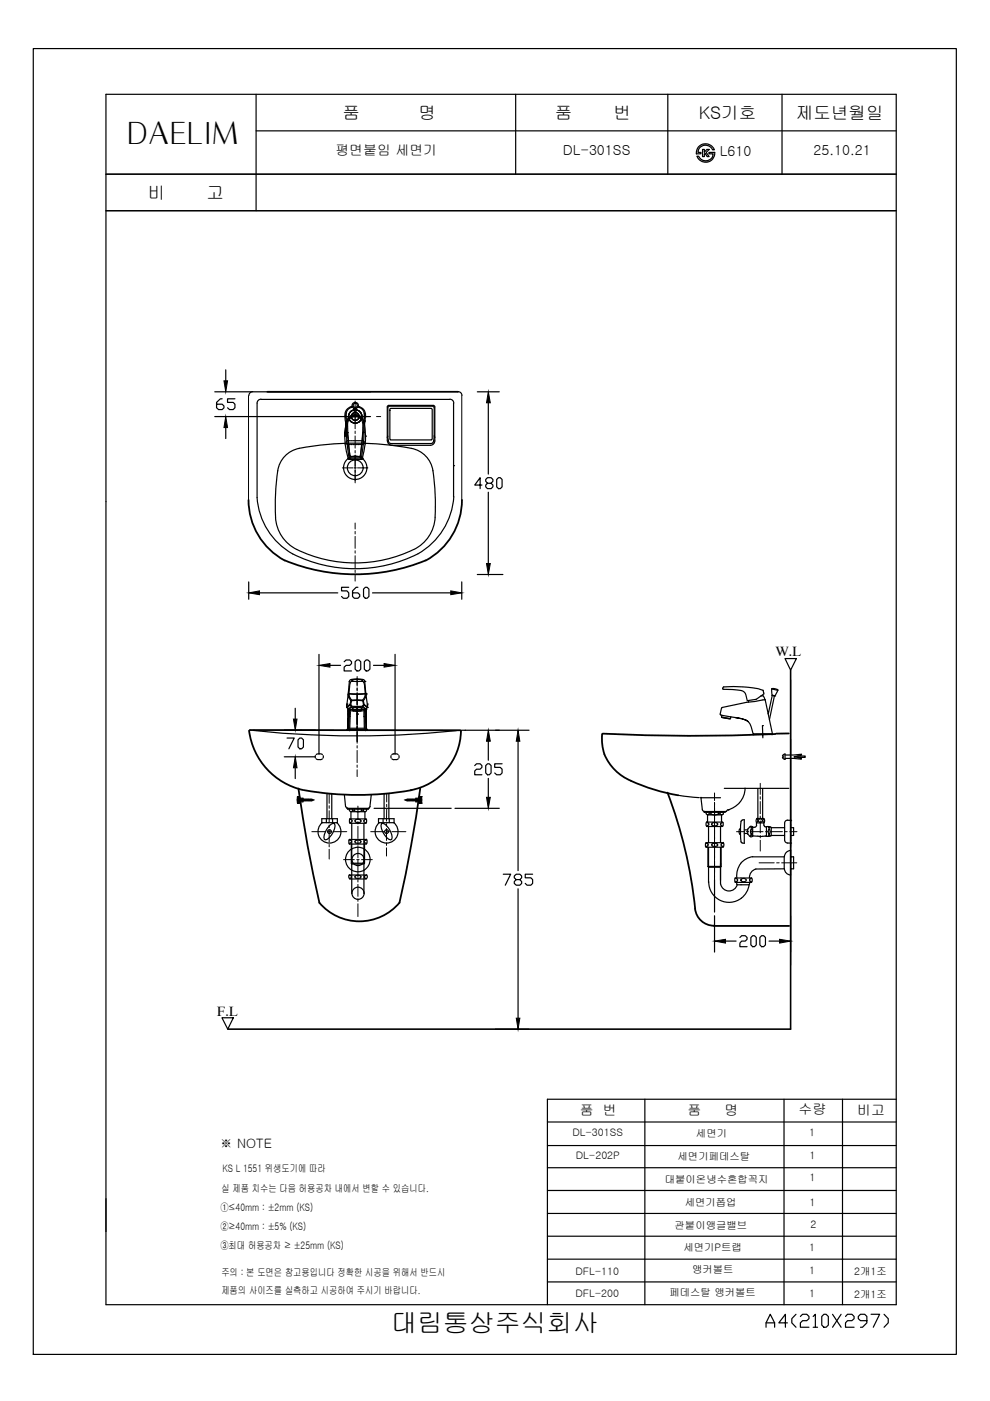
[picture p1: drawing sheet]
<svg xmlns="http://www.w3.org/2000/svg" width="210mm" height="297mm" viewBox="0 0 210 297" stroke-linecap="round" stroke-linejoin="round" font-family="sans-serif">
<!-- layer: YA -->
<g fill="none" stroke="#000" stroke-width=".25">
<path d="M7.1 10.3h195.7v276.9h-195.7zM22.5 20h167.5v256.6h-167.5zM54.3 20v24.7M109.3 20v17M141.6 20v17M165.8 20v17M22.5 36.9h167.5M54.3 27.7h135.7M147.8 33.1h.3a1.64 1.64 0 0 0 1.7 1 1.64 1.64 0 0 0 1.4-1.5h-.9v-.3h1.2a1.9 1.9 0 0 1-1.5 2.1 1.9 1.9 0 0 1-2.2-1.3zM148 31.2a2 2 0 0 1 3.5 .6h-.4a1.63 1.63 0 0 0-1.8-1 1.63 1.63 0 0 0-1.3 1.5h.6v.3h-1l.1-.8zM149 31.7h.3v.5l.6-.5h.5l-.7 .6 .7 .9h-.5l-.4-.7-.2 .2v.5h-.3zM22.5 44.7h167.5"/>
<path d="M68.2 173.6h3.3v.8h-3.3zM68.4 174.4a2.43 2.43 0 0 0-.3 3.6 2.43 2.43 0 0 0 3.5 0 2.43 2.43 0 0 0-.3-3.6M69.2 173.6v.8M69.3 168.2v5.4M69.9 175l.7-.4h.2a2.45 2.45 0 0 1-.6 2.6 1.37 1.37 0 0 1-1.3 .8 2.45 2.45 0 0 1 .7-2.6zM70.3 168.3v5.3M70.5 173.6v.8M73.6 171.4l.1 .1h4.4M73.6 171.5h4.5M74 178.1l.5 .2M74.1 178h3.6M74.1 171.5v.3"/>
<path d="M74.1 171.9l.3 .2h3.1M74.1 178l-.2 .5 .2 .5M74.1 173.7l.4 .1M74.2 173.6h3.4M74.2 173.6l-.1 .5 .1 .4 3.3 .1M74.4 178.7l-.4 .1M74.4 172.1v1.5M74.5 179v4M74.5 178.3l-.1 .4M74.5 173.8l.1 .2v.3M74.6 174.6v14.8M74.6 174.2l-.4 .2"/>
<path d="M74.6 180a2.61 2.61 0 0 0-1 3.5 2.61 2.61 0 0 0 3.6 1M74.7 171.5v.4h.4v-.4M74.7 171.9l-.2 .2M75.1 171.9l.8 .2M75.3 178.3a.47 .47 0 0 0 .2 .5 .47 .47 0 0 0 .6 0l.3-.1a.46 .46 0 0 0-.1-.6 .46 .46 0 0 0-.6 0l-.3 .2M75.4 174.3l.5 .1 .6-.1M76.4 173.9l.1 .1M76.4 173.8h-.1a.64 .64 0 0 0-1 .4l.1 .1M76.6 174l-.2 .3M76.7 171.6v.3h.3M76.7 171.9l-.8 .2M77 171.6v.3l.4 .2v1.5"/>
<path d="M77.1 174l.1 .3 .4 .2M77.2 174.6v14.8M77.2 178.5l.6 .3M77.3 179v4M77.6 173.6l.2 .5-.2 .4M77.6 173.7l-.4 .3M77.7 177.9l.1 .5-.1 .5-3.6 .1M77.7 171.6v.3M77.7 171.9l-.2 .2M77.8 178.1l-.4 .1-.1 .3M78.1 171.4v.1M78.2 171.4h-4.5"/>
<path d="M78.2 171.4h.1M80.2 173.6h3.4v.8h-3.4zM80.5 174.4a2.43 2.43 0 0 0-.3 3.6 2.43 2.43 0 0 0 3.6 0 2.43 2.43 0 0 0-.3-3.6M81 174.6a2.45 2.45 0 0 1 1.9 1.9 1.37 1.37 0 0 1 0 1.5 2.45 2.45 0 0 1-1.9-1.9 1.37 1.37 0 0 1 0-1.5zM81.2 173.6v.8M81.4 168.5v5.1M82.5 168.3v5.3M82.5 173.6v.8M149.3 172.1v.1l4.5-.1h-4.5M149.3 172.1h4.5M149.3 172v.1M149.7 178.8l.3 .1"/>
<path d="M149.7 178.6l-.2 .5 .2 .6M149.7 172.2v.3l.3 .3M149.7 179.6h3.6M149.7 178.7h3.6M149.8 174.3l.4 .2M150 172.8h3.1M150 178.8l.1 .2M150 179.4l-.4 .1M150 172.8v1.5M150.1 179.6v4.1M150.1 179l-.1 .4M150.1 174.5l.2 .3-.5 .3"/>
<path d="M150.2 175.2v3.5M150.2 179.6v7.5M150.4 172.2v.4l-.3 .2M150.4 172.6h.3M150.7 172.2v.4M150.8 172.6l.7 .2 .8-.2M150.9 174.7l.2 .3 .4 .1M151 174.5l-.1 .2M151.5 178.8h-.2a.34 .34 0 0 0-.4 .4 .34 .34 0 0 0 .5 .3h.1M151.5 174.4l-.5 .1M151.5 174.4l.5 .1M151.5 178.8l.6 .1v.2"/>
<path d="M152 179.3l-.5 .2M152.1 174.5l.1 .2-.1 .2-.6 .2M152.2 179.1l-.1 .3M152.3 172.2v.4h.4v-.3M152.7 172.6l.3 .2v1.5M152.8 175.2v3.5M152.8 179.6v7.9M152.8 174.9l.4 .3M152.9 179.6v4.1M152.9 179.2l.2 .2M152.9 179v.2M153 179.4l.4 .1"/>
<path d="M153.1 178.8l-.2 .2M153.2 174.3l.2 .5-.2 .4h-3.4l-.1-.2 .1-.7h3.4M153.3 174.4l-.5 .2 .1 .3M153.3 178.6l.2 .5-.2 .5M153.4 172.3v.3M153.4 178.8l-.4 .1M153.4 172.5l-.3 .3M153.8 172v.1M156.8 175.8h.2M156.8 175.8l-.1 .7 .1 .3h.2M157 175.8v1M157 176.8v.8a.9 .9 0 0 0 .4 1.1"/>
<path d="M157.4 173.9a2.88 2.88 0 0 0-.4 1.9M157.4 178.7l.4 .1M157.8 173.8v5M157.8 176.7h.7M157.8 176h.7M157.8 173.8l-.4 .1M158.5 176.8l.4 .4M158.9 175.4l-.4 .4v1.1M158.9 177.2l.4 .2 .3-.2M158.9 175.4l.4-.2 .3 .2M159.2 175.2l.1 .4 .2-.3M159.2 175.9l.1-.1 .2 .2v.6l-.2 .2-.2-.2z"/>
<path d="M159.5 177.3l-.2-.4-.2 .5M159.6 177.2l1.1 .1M160.4 175v-.5h1.6v.5M160.4 175l-.2 .3-.6 .1v1.8M160.4 173.6l.3 .4-.3 .4M160.5 173.5h1.4a.74 .74 0 0 1 .1 .9M160.5 173.5a.74 .74 0 0 0-.1 .9M160.7 167.2v6.3M160.7 177.3h1M161.7 167.2v6.3M162 173.6l-.3 .4 .3 .4M162 175l.1 .2 .3 .1"/>
<path d="M162.4 177.3h-.7M162.4 175.3l.6-.1 .5 .2M162.5 175.3v2M162.9 175.2l.2 .4 .2-.3M163 175.9l.1-.1 .1 .2v.6l-.1 .2-.2-.2zM163.3 177.3l-.2-.4-.2 .5M163.5 177.2l-.6 .1-.5-.1M163.5 177.1h2.9M163.5 175.4l.1 .1M163.6 177.1l-.1 .1M166.4 175.5h-2.9v1.6M167 173.9h.6"/>
<path d="M167 173.9a.66 .66 0 0 0-.6 .7v3.5a.66 .66 0 0 0 .6 .6M167.6 178.7h.1M167.6 173.9v4.8h-.6M167.6 173.9h.1M167.6 175.5h.7v1.6h-.7M74 185.6h.3M74.1 185.5h3.6M74.1 185.5l-.2 .4 .3 .4 3.4 .1M74.4 185.7l.1 .1M74.5 183l.1 .2h2.6l.1-.2M74.5 183h2.8M74.5 185.8v.3l-.4 .1"/>
<path d="M74.5 180a2.6 2.6 0 0 1 2.8 0M75.3 185.7l.1 .4M75.4 185.7a.7 .7 0 0 1 1.1 .3l-.1 .1M75.4 186.1l.3 .1 .7-.1M77.2 180a2.6 2.6 0 0 1 0 4.5M77.4 186.2l.3 .1M77.5 185.7l-.3 .2 .2 .3M77.7 185.5l.2 .4-.3 .4M77.8 185.6h-.4M150.1 183.7h2.8l-.1 .2M150.1 183.7l.1 .2M150.2 183.7v.2h2.6v-.2"/>
<path d="M150.3 187a4.3 4.3 0 0 0 4.2 4.3 4.3 4.3 0 0 0 4.4-4.2M152.8 187.4a1.8 1.8 0 0 0 1.7 1.5 1.8 1.8 0 0 0 1.8-1.3M155.9 186.2l.5 .4M155.9 186.2h1.2M155.9 187.1h1.2M155.9 186.1l-.1 .5 .1 .5M156.2 187.1l.1 .5h.8M156.3 186.8l-.4 .2M156.4 186.6l-.1 .2M157 183.1l.8-.7 1.3-.7h7.2v2.5h-6.1M157.1 183.1l-.7 1.4-.2 1.6M157.2 186.4a.68 .68 0 0 1 1 .2 .63 .63 0 0 1-.5 .4 .63 .63 0 0 1-.6-.4z"/>
<path d="M158.9 186.6l.1 .2M159 186.8l.4 .2M159 186.4l-.1 .2M159.3 186.1a.78 .78 0 0 1 0 1M159.4 186.2l-.3 .1M160.3 184.3a1.8 1.8 0 0 0-1.4 1.8M166.3 184.2a1.38 1.38 0 0 0 1.3 1.3M167.6 181.7h.1M167.6 184.2h.1M167.6 181.7h.7v2.5h-.7M167.6 180.3v5.3M167.6 180.3a1.38 1.38 0 0 0-1.3 1.3"/>
<path d="M136.7 233.1v43.5M190 233.1h-73.9v43.5M116.1 267h73.9M116.1 262.1h73.9M116.1 271.8h73.9"/>
<circle cx="69.9" cy="176.3" r=".4"/>
<circle cx="82" cy="176.3" r=".4"/>
<circle cx="161.2" cy="173.9" r=".41"/>
<circle cx="75.9" cy="189.4" r="1.29"/>
<circle cx="75.9" cy="182.2" r="1.29"/>
</g>
<!-- layer: Dim -->
<g fill="none" stroke="#000" stroke-width=".25">
<path d="M47.9 78.4v2.3M45.5 88.3h33.1M45.5 83.1h33.1M47.1 84.6h-.4l-.8 .7v1.2l.4 .3h.8l.4-.3v-.4l-.4-.4h-1.2M47.9 90.6v2.4M49.8 84.6h-1.6v.7h1.2l.4 .4v.8l-.4 .3h-.7l-.5-.3M53.6 83a.83 .83 0 0 0-.8 .9M55.3 84.6a.83 .83 0 0 0-.8 .9M95.4 84.6a.83 .83 0 0 1 .8 .9M97.1 83a.83 .83 0 0 1 .8 .9M101.2 83.1h4.7M103.5 85.4v15.1"/>
<path d="M102.2 102.8h-1.5l1.1-1.5v2.3M103.4 102.5l-.4-.5v-.3l.4-.4h.7l.4 .4v.3l-.4 .5h-.7l-.4 .3v.4l.4 .4h.7l.4-.4v-.4l-.4-.3M103.5 104.4v15.1M105.3 101.7l.4-.4h.4l.4 .4v1.5l-.4 .4h-.4l-.4-.4zM52.7 123.4v3.7M55 125.7h16.6M67.6 138.7v21.2M73.9 124.5h-1.5v.8h1.2l.3 .4v.8l-.3 .3h-.8l-.4-.3M75.9 124.5h-.4l-.8 .8v1.2l.4 .3h.8l.4-.3v-.4l-.4-.4h-1.2M77.1 124.9l.4-.4h.3l.4 .4v1.6l-.4 .3h-.3l-.4-.3zM79 125.7h16.6M83.8 138.7v21.2"/>
<path d="M97.9 123.4v3.7M101.2 121.8h5.4M53 154.8l-.2 .2M60.3 154.8h6.5M60.9 156.5h1.5l-1.2 2.3M62.6 150.2v2.3M63.2 156.9l.4-.4h.4l.3 .4v1.5l-.3 .4h-.4l-.4-.4zM70 141.1h2.2M73 140.3l.4-.4h.8l.3 .4v.4l-.3 .4h-.8l-.4 .3v.9h1.5M75.3 140.3l.4-.4h.4l.4 .4v1.6l-.4 .4h-.4l-.4-.4zM75.7 150.8v4M77.2 140.3l.4-.4h.4l.4 .4v1.6l-.4 .4h-.4l-.4-.4z"/>
<path d="M79.2 141.1h2.2M97.6 154.8l.1 .2M97.8 154.8h14.4M103.5 157.2v4M109.8 157.2v27.4M127.8 155.5l-.1 .2M161.7 153.9h.1M161.7 153.9v2.5M164.6 155.5l-.2 .1M167.6 144.1v60.6M60.3 160.5h6.5M62.6 162.8v2.3"/>
<path d="M79.3 171.4h16.4M96.5 171.4h9.4M100.7 162.3l.3-.4h.8l.4 .4v.4l-.4 .4h-.8l-.3 .4v.8h1.5M103 162.3l.4-.4h.3l.4 .4v1.6l-.4 .4h-.3l-.4-.4zM103.5 165v4.1M106.5 161.9h-1.6v.8h1.2l.4 .4v.8l-.4 .4h-.8l-.4-.4M106.7 185.3h1.6l-1.2 2.4M109.5 186.5l-.5-.4v-.4l.5-.4h.7l.4 .4v.4l-.4 .4h-.7l-.5 .4v.4l.5 .4h.7l.4-.4v-.4l-.4-.4M109.8 188.4v27.5M112.9 185.3h-1.5v.8h1.2l.3 .4v.8l-.3 .4h-.9l-.3-.4M151.5 186.5v6.9M151.5 194.2v7.7"/>
<path d="M153.8 199.5h2.3M156.9 198.8l.4-.4h.7l.4 .4v.4l-.4 .3h-.7l-.4 .5v.7h1.5M159.2 198.8l.4-.4h.4l.3 .4v1.5l-.3 .4h-.4l-.4-.4zM161.1 198.8l.4-.4h.4l.4 .4v1.5l-.4 .4h-.4l-.4-.4zM163.1 199.5h2.2M105.1 218.2h7.1M116.1 237.9h73.9M166.2 233.1v43.5M178.6 233.1v43.5M116.1 257.3h73.9M116.1 252.4h73.9M116.1 247.6h73.9"/>
<path d="M116.1 242.9h73.9"/>
<circle cx="75.3" cy="88.3" r="1.42"/>
</g>
<!-- layer: MAIN -->
<path d="M166.4 139.6h2.5l-1.3 2.5zM47.1 215.8h2.4l-1.2 2.4z" fill="none" stroke="#000" stroke-width=".25"/>
<!-- layer: CEN -->
<g fill="none" stroke="#000" stroke-width=".21">
<path d="M72.6 99.2h2.2M74.3 88.3h.5M75.1 99.2h.5M75.1 88.3h.5M75.3 87.3v.6M75.3 88.1v.5M75.3 88.8v.6M75.3 96.5v2.2M75.3 99v.5M75.3 99.7v2.2M75.8 99.2h2.2M75.8 88.3h.6"/>
<path d="M79.8 88.3h.9M75.3 110.9v1.3M75.3 112.7v.5M75.3 113.7v2.6M75.3 116.8v.5M75.3 117.8v2.6M75.3 120.9v.5M75.3 121.9v1.3M75.7 143.9v1.4M75.7 145.8v.5M75.7 146.8v2.7M75.7 149.9v.6"/>
<path d="M75.7 150.9v2.7M75.7 154v.6M75.7 155v2.6M75.7 158.1v.5M75.7 159.1v2.6M66.1 176.3h3M69.6 176.3h.5M69.8 168.3v2M69.8 170.8v.6M69.8 171.9v2.5M69.8 174.9v.5M69.8 176v2.5"/>
<path d="M69.8 179v.5M70.6 176.3h2.9M75.7 162.2v.5M75.7 163.2v1.4M75.9 170.9v2.8M75.9 174.2v.5M75.9 175.2v2.6M75.9 178.3v.5M75.9 179.3v2.6M78.6 176.3h3M81.9 174.6v.5M81.9 175.7v2.5"/>
<path d="M81.9 178.7v.6M81.9 179.8v1.7M82 168.2v1.8M82 170.5v.5M82 171.5l-.1 2.6M82.1 176.3h.5M83.1 176.3h2.9M151.5 168.1v1.6M151.5 170.1v19.1M156.2 176.3h1.5M158.2 176.3h.5M159.2 176.3h2.6"/>
<path d="M161.2 166.1v2.3M161.2 168.9v.5M161.2 169.9v2.6M161.2 173v.5M161.2 174v2.6M161.2 177.1v.5M161.2 178.2v2.2M162.3 176.3h.5M163.4 176.3h2.5M166.4 176.3h.5M167.5 176.3h1.5M167.6 171.7v2.6"/>
<path d="M167.6 174.8v.5M167.6 175.8v2.6M167.6 178.9v.5M167.6 179.9v2.6M69.8 180.1v2M72.8 182.3h2.3M75.6 182.3h.5M75.9 182.4v.5M75.9 183.4v2.6M75.9 186.5v.5M75.9 187.5v2.5M75.9 190.6v.5"/>
<path d="M75.9 191.6v2.7M76.7 182.3h2.2M151.5 189.7v.5M151.5 190.7v2.7M160.9 182.9h3.3M164.7 182.9h.5M165.7 182.9h3.2M167.6 183v.5M167.6 184v2.5"/>
</g>
<!-- layer: OUTLINE -->
<g fill="none" stroke="#000" stroke-width=".38">
<path d="M56.7 83.1h40.4M52.7 106a14.6 14.6 0 0 0 7.7 12.8M60.4 118.8a39.3 39.3 0 0 0 29.9 0M97.9 106a14.6 14.6 0 0 1-7.6 12.8M52.8 155a14.8 14.8 0 0 0 11.5 12.5M53 154.8h44.6M97.7 155a13 13 0 0 1-10.6 12.5M127.7 155.7v2.4l.4 1.8M127.8 155.5a395.2 395.2 0 0 0 36.6 .1M128.1 159.9a10.9 10.9 0 0 0 6.6 6.1 40.4 40.4 0 0 0 9.1 2.6M167.2 155.5h-2.6M63.3 167.2a272.4 272.4 0 0 0 4.4 24.2"/>
<path d="M64.5 167.5a64.6 64.6 0 0 0 22.8 0M89.1 167.2a298.7 298.7 0 0 1-4.4 24.2 11.1 11.1 0 0 1-17 0M141.5 168.1a96.8 96.8 0 0 1 5.9 24.6M148.6 169.1h.1M147.4 192.6a4 4 0 0 0 4 3.7M151.4 196.3h15.9"/>
</g>
<!-- layer: LINE -->
<g fill="none" stroke="#000" stroke-width=".25">
<path d="M55.3 84.7h40.1M63.4 95.1a63.1 63.1 0 0 1 24.6 .2 5.8 5.8 0 0 1 3.9 5.5l.4 4.9-.1 4M63.4 95.1a5.8 5.8 0 0 0-4.6 5.7l-.3 1.9a37.3 37.3 0 0 0 .2 8.7 8.1 8.1 0 0 0 4.2 5.1M92.3 109.7a8.3 8.3 0 0 1-6.1 7.5 28.3 28.3 0 0 1-23.3-.7M96.2 105.3a15.1 15.1 0 0 1-10.6 13.4 29.1 29.1 0 0 1-24.6-1.9 14.9 14.9 0 0 1-6.5-11.3M53.7 154.9a201.9 201.9 0 0 0 43.1 0M167.6 156.7v22.9M73 168.5l.3 2.5M73.3 171l.4 .3M78.7 168.5l-.2 2.5-.3 .3M143.8 168.6l4.5 .5M148.9 171.7l.3 .3"/>
<path d="M152.8 169.1h-4.2l.3 2.6M153.6 167.1h13.6M156.8 170.2l-1.1 .9-1.3 .6M158 167.1l-.3 1.7-.9 1.4"/>
<circle cx="75.3" cy="99.2" r="2.48"/>
<circle cx="75.3" cy="99.2" r="1.67"/>
<circle cx="75.3" cy="88.3" r=".83"/>
</g>
<!-- layer: Y -->
<path d="M167.6 142.1v76.1h-119.3" fill="none" stroke="#000" stroke-width=".34"/>
<!-- layer: IN -->
<path d="M154.4 171.7l-.4 .4h-.2M154.4 171.7h.1" fill="none" stroke="#000" stroke-width=".25"/>
<!-- layer: HIDDEN -->
<path d="M157.1 186.2h2.2M157.1 187.1h2.2M157.1 187.6h1.7" fill="none" stroke="#000" stroke-width=".25"/>
<!-- layer: AM_3 -->
<g fill="none" stroke="#000" stroke-width=".21">
<path d="M52.7 83.9v22.2M97.9 83.9v22.2M63.1 170.2h.2M63.1 169h.2M63.2 169.1l.2 .2h.4M63.3 168.9v.2l.2-.1M63.5 170.2h-.2v.1M63.8 169.9h-.4l-.2 .2M63.9 169.9h.3M63.9 169.3h.3M88.2 169.9h.3M88.2 169.3h.3"/>
<path d="M88.6 169.9h.4l.2 .2M88.9 170.2h.2v.1M89.1 168.9v.2l-.2-.1M89.1 170.2h.3M89.1 169h.3M89.2 169.1l-.2 .2h-.4"/>
</g>
<!-- layer: 0 -->
<g fill="none" stroke="#000" stroke-width=".25">
<path d="M54.5 85.5v20M73.4 93.9l.1 .2M73.5 93.6l-.1 .2M73.6 94.2h.3M73.7 93.4l-.1 .1M73.8 93.4h.1M74 94.2h.3M74 93.4h.3M74.4 94.2h.3M74.4 93.4h.3M74.8 94.2h.2M74.8 93.4h.2"/>
<path d="M75.2 94.2h.2M75.2 93.4h.2M75.6 94.2h.2M75.6 93.4h.2M75.9 94.2h.3M75.9 93.4h.3M76.4 94.2h.2M76.4 93.4h.2M76.7 93.4l.3 .1M76.7 94.2h.2M77 94.2h-.2M77.2 93.6v.2"/>
<path d="M77.2 93.9l-.1 .2M96.2 98.7h.1M96.2 85.5v19.8M161.7 155.7v.4M166 160l.5-.1v1.1l-.6-.4h.2v-.4h-.2zM166.4 160.1l3.6-.2-.1 .3-1.6 .3 1.6 .2v.3l-3.5-.2M169.1 160.3h1.6v.3h-1.5"/>
<circle cx="75.3" cy="88.3" r="1.42"/>
<circle cx="75.3" cy="88.3" r=".83"/>
</g>
<!-- layer: AM_4 -->
<g fill="none" stroke="#000" stroke-width=".21">
<path d="M63.1 168.9v1.4M63.1 168.9h.1M63.1 170.3h.1M63.1 168.9h.4v1.4h-.4zM63.2 169.1v1.1M63.2 169.2l.3 .3M63.2 170.1l.1 .1M63.2 169.1l.1 1.1M63.2 169.2v.8M63.3 170.2h.2M63.3 169.1h.2M63.5 169.5l.3 .3"/>
<path d="M63.5 169.5h2.6l.3 .1-.3 .2h-2.6l-.3 .2M63.5 169.2h.7v.8h-.7M63.7 169.5l.3 .3M64 169.5l.2 .3M64.1 169.5l.3 .3M64.3 169.5l.3 .3M64.5 169.5l.3 .3M64.8 169.5l.2 .3M65 169.5l.2 .3M65.1 169.5l.3 .3M65.3 169.5l.3 .3M65.6 169.5l.2 .3"/>
<path d="M65.8 169.5l.2 .3M65.9 169.5l.3 .2M66.2 169.5l.2 .1M86.2 169.5l-.2 .1M86.4 169.5l-.2 .2M86.6 169.5l-.2 .3M86.9 169.5l-.3 .3M87.1 169.5l-.3 .3M87.2 169.5l-.2 .3M87.4 169.5l-.2 .3M87.7 169.5l-.3 .3M87.9 169.5l-.3 .3"/>
<path d="M88.1 169.5l-.3 .3M88.3 169.5l-.3 .3M88.5 169.5l-.3 .3M88.7 169.5l-.3 .3M88.9 169.5l-.3 .3M88.9 169.5h-2.6l-.3 .1 .3 .2h2.6l.3 .2M88.9 169.2h-.7v.8h.7M88.9 170.2h.2M88.9 169.1h.2M88.9 168.9h.5v1.4h-.5zM89.1 170.2l.1-1.1-.1-.1v1.2M89.1 169.2v.8"/>
<path d="M89.2 169.2l-.3 .3M89.4 168.9h.1M89.4 170.3h.1M89.4 168.9v1.4"/>
</g>
<!-- layer: AM_7 -->
<path d="M63 169.6h.9M64 169.6h.2M64.3 169.6h1M65.4 169.6h.3M65.8 169.6h.9M85.7 169.6h.9M86.7 169.6h.3M87.1 169.6h1M88.2 169.6h.2M88.5 169.6h.9" fill="none" stroke="#000" stroke-width=".21"/>
<!-- layer: 6EXTRA -->
<circle cx="75.7" cy="151.4" r=".19" fill="#000"/>
<!-- layer: 1CENTER -->
<g fill="none" stroke="#000" stroke-width=".21">
<path d="M75.3 85v1.8M75.3 87.3v.5M75.3 88.3v2.6M75.3 91.4v.5M75.3 92.4v2.6M75.3 95.5v.5M75.3 96.5v2.6M75.3 99.6v.5M75.3 100.6v1.8M75.7 143.4v2.1M75.7 146v.5M75.7 147v2.5"/>
<path d="M75.7 150.1v.5M75.7 151.1v2.5M75.7 154.1v.6M75.7 155.2v2"/>
</g>
<!-- layer: 7 -->
<g fill="none" stroke="#000" stroke-width=".25">
<path d="M73.1 92.5h.1M73.1 92.5l.1 1.7M73.2 94.2l.6 3M73.2 94.2h.1M73.4 89.5l-.3 3zM73.4 89.4h.1M73.4 89.5h.1M73.4 89.4v.1M73.4 87.5l-.1 .7 .1 .6M73.6 91.7l-.1-.3v-1.6l.2-.8a2.09 2.09 0 0 1 1.4-.8h.5a1.82 1.82 0 0 1 1.6 1.6l-.2 1.9M73.6 91.8h.1M73.6 91.7h.1"/>
<path d="M73.6 91.7v.1M73.6 91.8l.2 1M73.8 92.8l.4 3.9M73.8 92.8h.1M73.8 88.6a1.86 1.86 0 0 1 2.1-.6 1.86 1.86 0 0 1 1.3 1.7 27.6 27.6 0 0 1-.6 7.4h-2.5a24.3 24.3 0 0 1-.5-8zM73.8 97.2h.1M73.8 97.2l.4 .2M73.9 97.3h.1M74 88.7a1.8 1.8 0 0 1 2.7 0M74.2 97.4h.1M74.2 88.7a1.62 1.62 0 0 1 1.7-.3 1.62 1.62 0 0 1 1 1.4l-.1 3.5-.4 3.4-.1 .1h-1.9l-.2-.1-.2-1.7-.3-5.2zM74.2 96.7l.1 .2h2"/>
<path d="M74.2 96.7h.1M74.2 97.4l1.1 .1M74.7 86.1a1.89 1.89 0 0 0-1.6 2.1l.2 1.7M74.7 86.2l-.2 .2M74.7 86.3a1.73 1.73 0 0 0-1.4 2l.1 1.2M75 86.5a.65 .65 0 0 1-.2-.9 .65 .65 0 0 1 1 0 .65 .65 0 0 1-.2 .9M75 86.5l.3 .1-.3-.1M75.1 87v.2h.4l.1-.2M75.1 86.6v.5M75.3 97.5h.1M75.3 86.6l.3-.1-.3 .1M75.6 86.6v.5"/>
<path d="M75.9 86.3a1.67 1.67 0 0 1 1.3 2v.9M75.9 86.2l.3 .1M76 86.1a2.1 2.1 0 0 1 1.4 2.9l-.1 .9M76.3 96.9h.1M76.4 96.7h.1M76.4 96.7l-.1 .2M76.4 97.4h.1M76.4 97.4l-1.1 .1M76.5 97.4h.1M76.7 97.3h.1M76.7 97.3l-.2 .1M76.8 97.2h.1"/>
<path d="M76.8 97.2l-.1 .1M76.9 92.8l-.5 3.9M76.9 92.8h.1M77 91.8h.1M77 91.8l-.1 1M77 91.7h.1M77 91.7v.1M77.2 89.2h.1M77.2 89.2v.2v-.2M77.2 87.5l.1 .7-.1 .6M77.2 89.4l.3 3.1M77.2 89.4h.1"/>
<path d="M77.4 94.2l-.6 3M77.4 94.2h.1M77.5 92.5h.1M77.5 92.5l-.1 1.7M77.5 92.4v.1M73.5 149.6h.1M73.5 154.7h4.4M73.6 149.3h.1M73.6 150h.1M73.6 149.3l-.1 .3 .1-.3M73.6 150l.2 .4M73.8 153v1.4v-1.4"/>
<path d="M73.8 152.5v.5zM73.8 147.3l.1 .6M73.8 150.6v.3v-.3M73.8 151.3v.3v-.3M73.8 151.6v.9zM73.8 150.9v.4v-.4M73.8 150.4h.1M73.8 150.4v.2v-.2M73.8 147.3h.1M73.8 147.3l-.2 2M73.8 150.4l.2 .1M73.9 147.1h.1"/>
<path d="M73.9 147.1l-.1 .2M73.9 147.9h.1M73.9 147.9l.5 .7 .1-.2M74 154.8h.1M74 150.4l.8 .1M74 150.4l-.1 .1M74 150.5h.1M74 150.5l.1 .1M74.1 144.5l-.2 2.6h.1v.4l.5 .9M74.1 150.6l-.1 3.8M74.1 150.6h.1M74.1 150.6l.1 .1"/>
<path d="M74.1 147.1l.8 .1 2.5-.1M74.1 144.5h.1M74.2 154.8h.1M74.2 154.7v.2zM74.2 150.7v3.7M74.2 149.4l-.6 .5-.1-.3 .1 .4M74.2 150.7l.8 .1M74.2 149.4v.1M74.4 148.6l-.2 .8M74.5 144.1l-.4 .4M74.5 149.8l-.7 .6M74.5 149.8l-.3-.3-.6 .5"/>
<path d="M74.5 149.8l.1 .1-.6 .5M74.5 148.4h2.4M74.5 148.6h2.4l.2 .8-.3 .3h-2.2l-.2-.3zM74.6 149.9h2.2M74.7 144.5h-.2a1.15 1.15 0 0 0-.4 1.2l-.1 1.4h3.5M74.7 144.5h.1M74.7 144.5h2M74.7 144.1h2M74.7 150.2l.2-.2h1.6l.2 .2M74.7 150.1v.2M74.8 150.6l.9 .2 .9-.2M74.8 150.4v-.1v.3"/>
<path d="M74.8 150.6l.9-.2 .9 .2M74.8 150.6l.5-.1 1.3 .1M74.9 150.6l.4-.1 1.2 .1a1.99 1.99 0 0 1-1.6 0zM75.7 149.8v1M76.6 150.4v-.1v.3M76.7 144.5h.1M76.7 150.1v.2M76.7 144.5h.2a1.05 1.05 0 0 1 .4 1.2l.2 1.4M76.8 149.9l.7 .5M76.9 148.4l.1 .2M76.9 149.8l.7 .6M76.9 149.8l-.1 .1"/>
<path d="M77 144.1l-1.3-.2-1.2 .2h.2v.4M77 144.1h-.3l.1 .1-.1 .3M77 144.1l.3 .4M77 148.6l.2 .8M77.2 150.7v3.7M77.2 149.4l.7 .5v-.3v.4l-.3 .4M77.2 150.7l-.8 .1M77.2 149.5l-.3 .3M77.2 149.4v.1M77.2 149.5l.7 .5M77.3 150.6l.1 3.8M77.3 150.6h.1"/>
<path d="M77.3 144.5h.1M77.3 147.1h.1M77.3 150.6l-.1 .1M77.3 144.5l.2 2.6M77.4 150.6h.1M77.5 147.1l-.1 .4-.5 .9M77.5 154.8h.1M77.5 154.7v.2zM77.5 147.9l-.5 .7M77.5 147.9h.1M77.5 150.4h.1M77.5 150.4l-.9 .1"/>
<path d="M77.5 147.1h.1M77.6 147.3l-.1 .6M77.6 150.4h.1M77.6 147.3h.1M77.6 147.1h.1M77.6 147.3l.3 2M77.6 150.4l-.2 .2M77.6 147.1v.2M77.6 150.6v.3v-.3M77.6 151.3v.3v-.3M77.6 151.9v.6zM77.6 151.6v.3v-.3"/>
<path d="M77.6 152.5v.5zM77.6 150.9v.4v-.4M77.6 150.4v.2v-.2M77.7 154.4h-3.9l-.3 .3 4.2 .1M77.7 154.4l-.1-1.4 .1 1.4M77.7 154.4l.2 .4h-2.2M77.9 149.3h.1M77.9 150h.1M77.9 149.6h.1M77.9 149.6v-.3v.3M152.7 151.4l.1 .2M152.8 151.6l.2 .1"/>
<path d="M153 152l1.6 .4M153 152l1.9 .4M153 150.1l-.3 1.3M153.1 150l-.1 .1M153.2 152.2l1.4 .2M153.2 152.1h.1M153.2 146l.1 .1M153.3 146.1l2.9 .2a1.7 1.7 0 0 1 1.9 1l.3 1.3 1.9-.3 1.7-1.2-.2-.7M153.3 145.7l-.1 .3M153.4 145.7a22.6 22.6 0 0 1 8.3 .7M154.6 152.4h.3M154.9 152l-1.9-.3v.3"/>
<path d="M155.8 152.1l-.9-.1v.4M157.2 152.4l-1.4-.3 1.4 .3M157.2 152.4l1.3 .5zM158.7 148.5v.4M159.8 155.6v.2M161.8 146.3v.1M161.8 147.5l-.5 .1M161.8 147.5l.4 .9 .7 3 .8-3.9h.5M162.2 148.4l-3.9 .5-5.2 1.1M162.9 151.4l.9 4.2-4.1-.1a3.6 3.6 0 0 0-1.1-2.5M163.6 146l.1 1.4 .6 .1M163.7 155.6v.2"/>
<path d="M163.7 147.4h.1M163.9 146l-.3 .1 1.3 .3M163.9 146l.8 .1M164.2 147.5l-1.1 5.1M164.2 147.5h.1M164.7 146.2h.1M164.7 146.2l.2 .2M164.9 146.3l-.6 1.2"/>
<circle cx="75.3" cy="88.3" r="1.42"/>
<circle cx="75.3" cy="85.9" r=".45"/>
</g>
<!-- layer: ORTHO$4 -->
<path d="M75.7 154.3h.1" fill="none" stroke="#000" stroke-width=".25"/>
<!-- layer: ORTHO$3 -->
<path d="M75.7 154.3h.1" fill="none" stroke="#000" stroke-width=".25"/>
<!-- layer: CENTER -->
<path d="M73 88.3h4.8" fill="none" stroke="#000" stroke-width=".25"/>
<!-- layer: 2 -->
<path d="M67 160l.4-.2 1 .2M83.1 160l.4-.2 .9 .2M66.9 160.2v.5M67 160.9l.3 .2h.8l.3-.2M68.5 160.2v.5M82.9 160.2v.5M83.1 160.9l.3 .2h.7l.3-.2M84.6 160.2v.5" fill="none" stroke="#000" stroke-width=".25"/>
<!-- layer: Dim -->
<g fill="#000" stroke="#000" stroke-width=".21">
<path d="M47.9 88.3l.3 2.3h-.7zM47.5 80.7h.7l-.3 2.4zM103.5 83.1l.5 2.3h-.8zM103.2 119.5h.8l-.5 2.3zM52.7 125.7l2.3-.4v.8zM95.6 125.3l2.3 .4-2.3 .4zM62.2 152.5h.8l-.4 2.3zM67.6 141.1l2.4-.4v.7zM81.4 140.7l2.4 .4-2.4 .3zM103.5 154.8l.5 2.4h-.8zM109.8 154.8l.4 2.4h-.7zM62.6 160.5l.4 2.3h-.8z"/>
<path d="M103.2 169.1h.8l-.5 2.3zM151.5 199.5l2.3-.3v.8zM165.3 199.2l2.3 .3-2.3 .5zM109.5 215.9h.7l-.4 2.3z"/>
</g>
<!-- layer: BU -->
<path d="M82.3 86.3l.3-.2h9.1l.2 .1 .2 .3v6.1l-.3 1.3-.3 .1h-8.7l-.3-.1-.3-1.1zM82.7 86.7l8.8-.1 .1 .2v6.3l-.1 .2-8.8-.1zM83.1 94.4h8.1" fill="none" stroke="#000" stroke-width=".25"/>
<!-- layer: 002 -->
<path d="M82.1 93.5v-7.2l.3-.3h9.6l.2 .3v7.2M82.2 93.5a.95 .95 0 0 0 .9 .9M82.2 92.5l-.1 .3M92.1 92.5l.1 .3M92.2 93.5a.95 .95 0 0 1-1 .9" fill="none" stroke="#000" stroke-width=".25"/>
<text font-size="6.4" x="26.9" y="30.6">DAELIM</text>
<text font-size="6.2" x="161.2" y="282.6">A4(210X297)</text>
<text font-size="5.5" x="82.9" y="282.4">대림통상주식회사</text>
<g font-size="3.7">
<text x="72.6" y="25.3">품</text>
<text x="88.7" y="25.3">명</text>
<text x="117.7" y="25.3">품</text>
<text x="130.1" y="25.3">번</text>
<text x="148.2" y="25.3">KS기호</text>
<text x="168.8" y="25.3">제도년월일</text>
<text x="31.4" y="42.1">비</text>
<text x="43.8" y="42.1">고</text>
</g>
<g font-size="2.9">
<text x="71.1" y="32.8">평면붙임 세면기</text>
<text x="119.3" y="32.9">DL-301SS</text>
<text x="152.6" y="33">L610</text>
<text x="172.5" y="32.9">25.10.21</text>
<text x="164.5" y="139.1">W.L</text>
<text x="46" y="215.4">F.L</text>
<text x="122.9" y="236.4">품 번</text>
<text x="145.7" y="236.4">품</text>
<text x="153.6" y="236.4">명</text>
<text x="169.3" y="236.2">수량</text>
<text x="181.8" y="236.3">비고</text>
</g>
<text font-size="2.8" x="46.6" y="243.3">※ NOTE</text>
<g font-size="2.2">
<text x="121.4" y="240.9">DL-301SS</text>
<text x="122.1" y="245.8">DL-202P</text>
<text x="143.7" y="245.9">세면기페데스탈</text>
<text x="147.6" y="241.1">세면기</text>
<text x="171.6" y="240.9">1</text>
<text x="171.6" y="245.7">1</text>
<text x="47.2" y="248.6">KS L 1551 위생도기에 따라</text>
<text x="141" y="250.8">대붙이온냉수혼합꼭지</text>
<text x="171.6" y="250.5">1</text>
<text x="46.7" y="256.7">①≤40mm : ±2mm (KS)</text>
<text x="46.9" y="252.7">실 제품 치수는 다음 허용공차 내에서 변할 수 있습니다.</text>
<text x="145.2" y="255.8">세면기폽업</text>
<text x="171.6" y="255.7">1</text>
<text x="46.7" y="260.8">②≥40mm : ±5% (KS)</text>
<text x="143" y="260.5">관붙이앵글밸브</text>
<text x="171.8" y="260.3">2</text>
<text x="46.7" y="264.9">③최대 허용공차 ≥ ±25mm (KS)</text>
<text x="144.9" y="265.1">세면기P트랩</text>
<text x="146.8" y="269.9">앵커볼트</text>
<text x="171.6" y="265.1">1</text>
<text x="46.9" y="270.6">주의 : 본 도면은 참고용입니다 정확한 시공을 위해서 반드시</text>
<text x="46.9" y="274.4">제품의 사이즈를 실측하고 시공하여 주시기 바랍니다.</text>
<text x="122" y="270.2">DFL-110</text>
<text x="122" y="275.1">DFL-200</text>
<text x="141.9" y="274.8">페데스탈 앵커볼트</text>
<text x="171.6" y="270.1">1</text>
<text x="171.6" y="274.9">1</text>
<text x="181.1" y="270.4">2개1조</text>
<text x="181.1" y="275.2">2개1조</text>
</g>
</svg>
